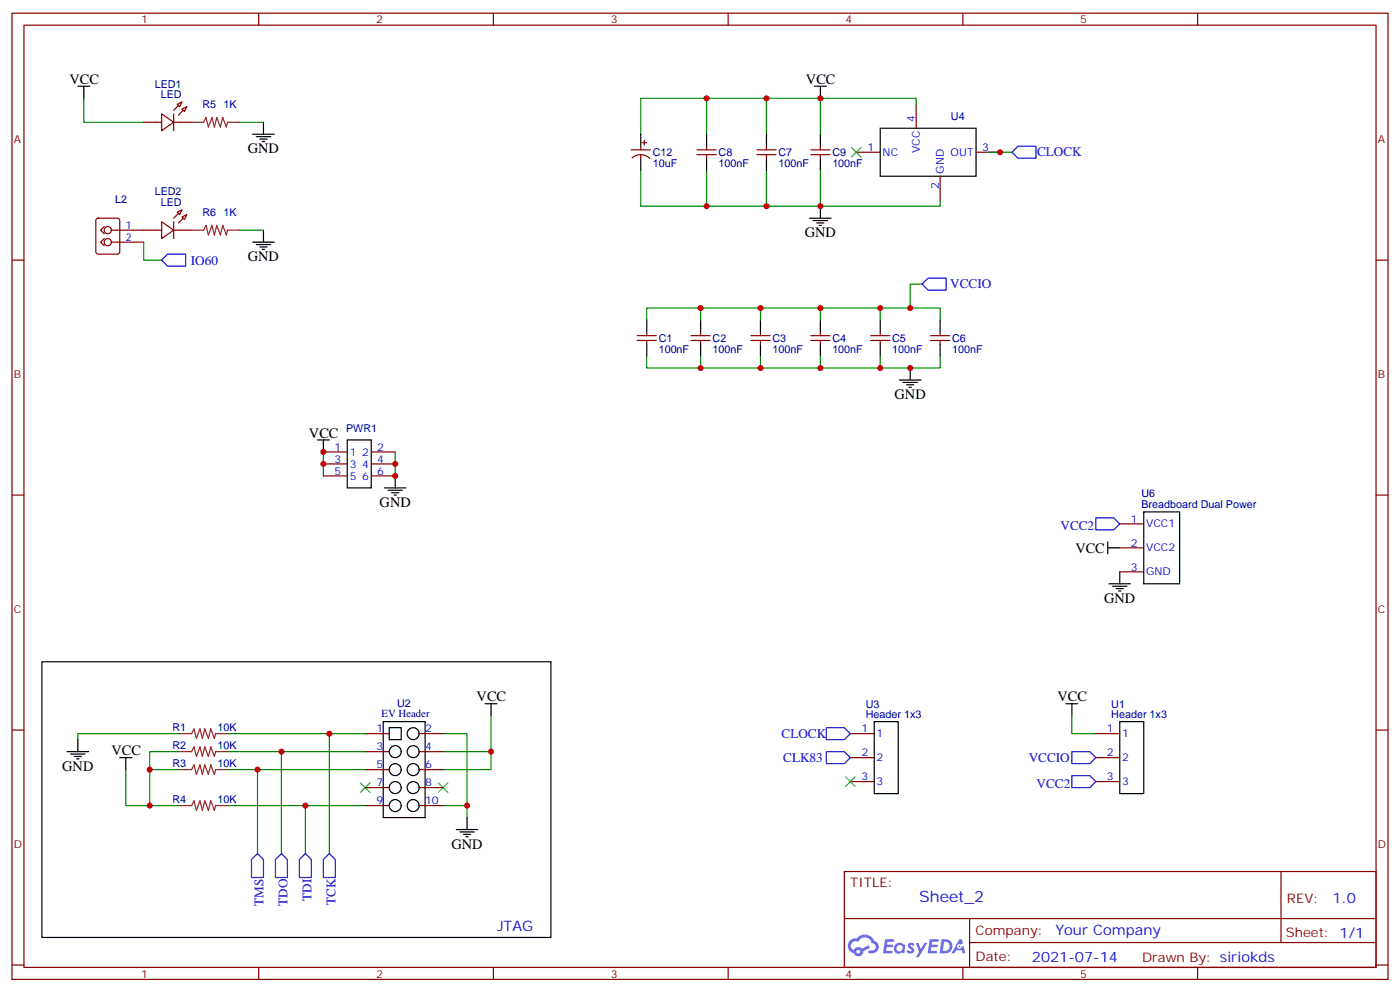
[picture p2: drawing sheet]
<svg xmlns="http://www.w3.org/2000/svg" width="412mm" height="292mm" viewBox="0 0 412 292" stroke-linecap="round" stroke-linejoin="round" font-family="sans-serif">
<g fill="none" stroke="#870000" stroke-width=".35">
<path d="M3.5 3.9h405.4v284.3h-405.4zM7.1 7.4h398.2v277.3h-398.2zM76.2 3.9v3.5M145.3 3.9v3.5M214.5 3.9v3.5M283.6 3.9v3.5M352.8 3.9v3.5M3.5 76.6h3.6M405.3 76.6h3.6M3.5 145.7h3.6M405.3 145.7h3.6M3.5 214.8h3.6"/>
<path d="M405.3 214.8h3.6M248.7 256.5h156.6v28.2h-156.6zM377.3 256.5v20.9M248.7 270.3h156.5M285.6 277.4h119.6M285.6 270.3v14.1M3.5 284h3.6M76.2 284.7v3.5M145.3 284.7v3.5M214.5 284.7v3.5M283.6 284.7v3.5M352.8 284.7v3.5"/>
<path d="M405.3 284h3.6"/>
</g>
<g fill="#5487ff">
<path d="M267.7 277.6a1.22 1.22 0 0 1 1.7 .3l-.4 .6a.47 .47 0 0 0-.3-.4 .47 .47 0 0 0-.5 .2l.1 .2a1.14 1.14 0 0 1 .8 1.8 1.14 1.14 0 0 1-1.9-.1l-.2-.1 .5-.6 .7 .4a.29 .29 0 0 0 .3-.2 .29 .29 0 0 0-.2-.3 1.04 1.04 0 0 1-.6-1.8z"/>
<path d="M260.7 276.4h2.4l.3 .2-.2 .5h-1.8l-.1 .9h1.5l.3 .4-.3 .3h-1.6l-.2 1.1 1.7 .1 .2 .3-.2 .3-2.6 .1z"/>
<path d="M273.8 276.4h2.4l.3 .2-.1 .5h-1.8l-.2 .9h1.6l.3 .4-.4 .3h-1.6l-.1 1.1 1.7 .1 .2 .3-.2 .3h-2.6z"/>
<path d="M282.6 276.4h.7l.3 1.3-.6 .3a.69 .69 0 0 0-1 .2 .69 .69 0 0 0 .4 1 .69 .69 0 0 0 .9-.6l.5-.3 .6 2.2h-.8l-.2-.8h-1.8l-.5 .8h-.8z"/>
<path d="M269.8 277.5h.8l.6 1.8 1.1-1.8h.9l-2.6 4.2h-.8l.9-1.6z"/>
<path d="M277.4 276.4l-.6 4.2h1.3a2.11 2.11 0 0 0 2.5-2.2 2.11 2.11 0 0 0-2.5-2zM278.1 277.1a1.39 1.39 0 0 1 1.7 1.5 1.39 1.39 0 0 1-1.8 1.2h-.3z"/>
<path d="M263.7 278a1.54 1.54 0 0 0-.1 2.2 1.54 1.54 0 0 0 2.2 .1l.6 .3 .3-2.3-.2-.3h-.4a1.49 1.49 0 0 0-2.4 0zM264 279a.94 .94 0 0 1 1.8 0 .94 .94 0 0 1-1.8 0z"/>
<path d="M250.4 276.8a2.18 2.18 0 0 0 1.1 3.7 1.44 1.44 0 0 0 1.6 .9 1.44 1.44 0 0 0 1.2-1.5l2-1-.5-.7-1.9 1a1.47 1.47 0 0 0-2.4 .4 1.39 1.39 0 0 1-.7-1.9 1.39 1.39 0 0 1 2-.5 2.12 2.12 0 0 1 2.2-1.3 2.12 2.12 0 0 1 1.9 1.7 1.14 1.14 0 0 1 1.1 1.4 1.14 1.14 0 0 1-1.7 .7 .43 .43 0 0 0-.5 .4 .43 .43 0 0 0 .4 .5 1.98 1.98 0 0 0 2.5-1.3 1.98 1.98 0 0 0-1.2-2.5 3.1 3.1 0 0 0-5.3-.7l-.9 .1zM252.3 280.1a.55 .55 0 0 1 1.1 0 .55 .55 0 0 1-1.1 0z"/>
<circle cx="282.6" cy="278.5" r=".26"/>
</g>
<path d="M56.4 36h3.6l.7-1.4 .7 2.8 1-2.8 .7 2.8 .8-2.8 1 2.8 .7-2.8 1.1 2.8 .3-1.4h3.6M56.4 67.7h3.6l.7-1.4 .7 2.8 1-2.8 .7 2.8 .8-2.8 1 2.8 .7-2.8 1.1 2.8 .3-1.4h3.6M52.9 215.9h3.5l.7-1.4 .8 2.8 1-2.8 .7 2.8 .7-2.8 1.1 2.8 .7-2.8 1 2.8 .4-1.4h3.5M52.9 237.1h3.5l.7-1.4 .8 2.8 1-2.8 .7 2.8 .7-2.8 1.1 2.8 .7-2.8 1 2.8 .4-1.4h3.5M52.9 226.5h3.5l.7-1.4 .8 2.8 1-2.8 .7 2.8 .7-2.8 1.1 2.8 .7-2.8 1 2.8 .4-1.4h3.5M52.9 221.2h3.5l.7-1.4 .8 2.8 1-2.8 .7 2.8 .7-2.8 1.1 2.8 .7-2.8 1 2.8 .4-1.4h3.5" fill="none" stroke="#8c2424" stroke-width=".35"/>
<g fill="none" stroke="#008700" stroke-width=".35">
<path d="M24.7 28.9v7.1h17.6M70.6 36h7M208.1 28.9v10.6M225.8 28.9v10.6M241.7 28.9v10.6M269.9 30.7v-1.8h-81.2v10.6M188.7 50.1v10.6h88.2v-1.8M208.1 50.1v10.6M225.8 50.1v10.6M241.7 50.1v10.6M291 44.8h7.1M42.3 71.3v5.3h5.3"/>
<path d="M70.6 67.7h7M206.4 90.7v3.5M224 90.7v3.5M241.7 90.7v3.5M259.3 90.7v3.5M268.1 90.7h-77.6v3.5M271.6 83.6h-3.5v7.1h8.8v3.5M190.5 104.8v3.5h15.9v-3.5M224 104.8v3.5M241.7 104.8v3.5M259.3 104.8v3.5M276.9 104.8v3.5h-70.5"/>
<path d="M95.2 133v7.1M116.4 133v7.1M52.9 215.9h-30v1.8M67 215.9h40.6M97 215.9v35.3M130.5 215.9h7.1v21.2M144.6 210.6v15.9h-14.1M315.7 210.6v5.3h7.1M37 226.5v10.6h15.9M44.1 226.5h8.8M52.9 221.2h-8.8v15.9M67 226.5h40.6"/>
<path d="M67 221.2h40.6M67 237.1h40.6M75.8 226.5v24.7M82.9 221.2v30M90 237.1v14.1M130.5 237.1h7.1v3.5M130.5 221.2h14.1"/>
</g>
<g fill="none" stroke="#000" stroke-width=".35">
<path d="M22.9 25.4h3.6M24.7 25.4v3.5M74.4 39.5h6.4M77.6 36v3.5M188.7 39.5v3.5M208.1 39.5v3.5M225.8 39.5v3.5M239.9 25.4h3.5M241.7 25.4v3.5M241.7 39.5v3.5M259.3 37.7h28.2v14.2h-28.2zM75.5 40.2h4.2"/>
<path d="M76.6 40.9h2.1M77.3 41.6h.7M188.7 46.6v3.5M208.1 46.6v3.5M225.8 46.6v3.5M241.7 46.6v3.5M74.4 71.3h6.4M75.5 72h4.2M76.6 72.7h2.1M77.3 73.4h.7M77.6 67.7v3.6M238.5 64.2h6.3"/>
<path d="M239.5 64.9h4.3M240.6 65.6h2.1M241.3 66.3h.7M241.7 60.7v3.5M190.5 94.2v3.5M206.4 94.2v3.5M224 94.2v3.5M241.7 94.2v3.5M259.3 94.2v3.5M276.9 94.2v3.5M190.5 101.2v3.6M206.4 101.2v3.6"/>
<path d="M224 101.2v3.6M241.7 101.2v3.6M259.3 101.2v3.6M264.9 111.8h6.4M266 112.5h4.2M267.1 113.2h2.1M267.8 113.9h.7M268.1 108.3v3.5M276.9 101.2v3.6M93.5 129.5h3.5M95.2 129.5v3.5M102.3 129.5h7.1v14.1h-7.1z"/>
<path d="M113.2 143.6h6.4M114.3 144.3h4.2M115.4 145h2.1M116.1 145.7h.7M116.4 140.1v3.5M326.3 159.5v3.5M336.9 150.6h10.6v21.2h-10.6zM326.3 161.2h3.5M326.7 171.8h6.3M327.7 172.5h4.3M328.8 173.2h2.1M329.5 173.9h.7"/>
<path d="M329.8 168.3v3.5M12.3 194.7h150v81.2h-150zM22.9 217.7v3.5M112.9 212.4h12.3v28.2h-12.3zM114.7 214.1h3.5v3.6h-3.5zM142.9 207.1h3.5M144.6 207.1v3.5M257.5 212.4h7.1v21.1h-7.1zM314 207.1h3.5M315.7 207.1v3.5M329.8 212.4h7.1v21.1h-7.1zM19.8 221.2h6.3"/>
<path d="M20.8 221.9h4.2M21.9 222.6h2.1M22.6 223.3h.7M35.3 223h3.5M37 223v3.5M134.4 244.1h6.4M135.5 244.8h4.2M136.5 245.5h2.1M137.2 246.2h.7M137.6 240.6v3.5"/>
<circle cx="121.7" cy="215.9" r="1.76"/>
<circle cx="116.4" cy="237.1" r="1.76"/>
<circle cx="116.4" cy="221.2" r="1.76"/>
<circle cx="116.4" cy="231.8" r="1.76"/>
<circle cx="116.4" cy="226.5" r="1.76"/>
<circle cx="121.7" cy="237.1" r="1.76"/>
<circle cx="121.7" cy="231.8" r="1.76"/>
<circle cx="121.7" cy="221.2" r="1.76"/>
<circle cx="121.7" cy="226.5" r="1.76"/>
</g>
<g fill="none" stroke="#870000" stroke-width=".35">
<path d="M42.3 36h5.3M47.6 33.5l3.6 2.5-3.6 2.5zM51.2 36h5.2M51.2 33.5v5M52.2 30.7l1.4-.7-.7 1.4zM53.6 32.1l1.4-.7-.7 1.4zM269.9 30.7v7M185.9 44.1h5.7M186.2 46.5a3.8 3.8 0 0 1 5.2 .1M188.7 43v1.1M188.7 45.5v1.1M189.1 42h1.4"/>
<path d="M189.8 41.3v1.4M205.3 45.5h5.7M205.3 44.1h5.7M208.1 43v1.1M208.1 45.5v1.1M223 45.5h5.6M223 44.1h5.6M225.8 43v1.1M225.8 45.5v1.1M238.8 45.5h5.7M238.8 44.1h5.7M241.7 43v1.1"/>
<path d="M241.7 45.5v1.1M252.2 44.8h7.1M276.9 51.9v7M287.5 44.8h7.1M28.5 64.4l.4-.2h5.7l.6 .4 .1 9.5-.5 .6-5.9 .1-.6-.5-.1-9.4zM30.7 66.7l-1.1 1 1.1 1.1M30.7 70.2l-1.1 1.1 1.1 1M32.8 67.7h14.8M32.8 71.3h9.5M47.6 65.3l3.6 2.4-3.6 2.5zM51.2 65.3v4.9M51.2 67.7h5.2"/>
<path d="M52.2 62.4l1.4-.7-.7 1.4zM53.6 63.9l1.4-.8-.7 1.5zM187.7 98.8h5.6M190.5 97.7v1.1M203.6 98.8h5.6M206.4 97.7v1.1M221.2 98.8h5.6M224 97.7v1.1M238.8 98.8h5.7M241.7 97.7v1.1M256.5 98.8h5.6M259.3 97.7v1.1"/>
<path d="M274.1 98.8h5.7M276.9 97.7v1.1M187.7 100.2h5.6M190.5 100.2v1M203.6 100.2h5.6M206.4 100.2v1M221.2 100.2h5.6M224 100.2v1M238.8 100.2h5.7M241.7 100.2v1M256.5 100.2h5.6M259.3 100.2v1"/>
<path d="M274.1 100.2h5.7M276.9 100.2v1M95.2 133h7.1M95.2 136.5h7.1M109.4 133h7M109.4 136.5h7M95.2 140.1h7.1M109.4 140.1h7M329.8 154.2h7.1M329.8 161.2h7.1M329.8 168.3h7.1M107.6 215.9h7.1"/>
<path d="M123.5 215.9h7M250.5 215.9h7M322.8 215.9h7M107.6 221.2h7.1M107.6 226.5h7.1M107.6 231.8h7.1M107.6 237.1h7.1M123.5 221.2h7M123.5 226.5h7M123.5 231.8h7M123.5 237.1h7M250.5 223h7"/>
<path d="M250.5 230h7M322.8 223h7M322.8 230h7"/>
<circle cx="31.7" cy="67.7" r="1.06"/>
<circle cx="31.7" cy="71.3" r="1.06"/>
</g>
<g fill="#870000" stroke="#870000" stroke-width=".35">
<path d="M52.6 33.9l1.4-1.4z"/>
<path d="M52.6 31l-1.4 1.5z"/>
<path d="M54 64.2l-1.4 1.4z"/>
<path d="M51.2 64.2l1.4-1.4z"/>
</g>
<path d="M250.8 43.4l2.8 2.8M253.6 43.4l-2.8 2.8M106.2 230.4l2.8 2.8M109 230.4l-2.8 2.8M129.1 230.4l2.8 2.8M131.9 230.4l-2.8 2.8M249.1 228.6l2.8 2.8M251.9 228.6l-2.8 2.8" fill="none" stroke="#3c3" stroke-width=".35"/>
<path d="M298.1 44.8l1.8-1.8h5.3v3.6h-5.3zM47.6 76.6l1.8-1.8h5.3v3.5h-5.3zM271.6 83.6l1.8-1.8h5.3v3.6h-5.3zM322.8 152.4h5.3l1.7 1.8-1.7 1.7h-5.3zM243.4 214.1h5.3l1.8 1.8-1.8 1.8h-5.3zM243.4 221.2h5.3l1.8 1.8-1.8 1.7h-5.3zM315.7 221.2h5.3l1.8 1.8-1.8 1.7h-5.3zM315.7 228.2h5.3l1.8 1.8-1.8 1.8h-5.3zM75.8 251.2l1.8 1.7v5.3h-3.5v-5.3zM82.9 251.2l1.8 1.7v5.3h-3.6v-5.3zM90 251.2l1.7 1.7v5.3h-3.5v-5.3zM97 251.2l1.8 1.7v5.3h-3.6v-5.3z" fill="none" stroke="#00f" stroke-width=".35"/>
<g fill="#c00">
<circle cx="294.6" cy="44.8" r=".88"/>
<circle cx="225.8" cy="60.7" r=".88"/>
<circle cx="208.1" cy="60.7" r=".88"/>
<circle cx="241.7" cy="60.7" r=".88"/>
<circle cx="225.8" cy="28.9" r=".88"/>
<circle cx="208.1" cy="28.9" r=".88"/>
<circle cx="241.7" cy="28.9" r=".88"/>
<circle cx="116.4" cy="136.5" r=".88"/>
<circle cx="116.4" cy="140.1" r=".88"/>
<circle cx="95.3" cy="136.5" r=".88"/>
<circle cx="95.3" cy="133" r=".88"/>
<circle cx="44.1" cy="226.5" r=".88"/>
<circle cx="44.1" cy="237.1" r=".88"/>
<circle cx="97" cy="215.9" r=".88"/>
<circle cx="90" cy="237.1" r=".88"/>
<circle cx="82.9" cy="221.2" r=".88"/>
<circle cx="75.8" cy="226.5" r=".88"/>
<circle cx="137.6" cy="237.1" r=".88"/>
<circle cx="144.6" cy="221.2" r=".88"/>
<circle cx="268.1" cy="90.7" r=".88"/>
<circle cx="206.4" cy="90.7" r=".88"/>
<circle cx="224" cy="90.7" r=".88"/>
<circle cx="241.7" cy="90.7" r=".88"/>
<circle cx="259.3" cy="90.7" r=".88"/>
<circle cx="206.4" cy="108.3" r=".88"/>
<circle cx="224" cy="108.3" r=".88"/>
<circle cx="241.7" cy="108.3" r=".88"/>
<circle cx="259.3" cy="108.3" r=".88"/>
<circle cx="268.1" cy="108.3" r=".88"/>
</g>
<text font-size="4.6" fill="#00f" x="270.8" y="265.5">Sheet_2</text>
<g font-size="4.2">
<text x="20.5" y="24.7">VCC</text>
<text x="237.4" y="24.7">VCC</text>
<text x="73" y="45.2">GND</text>
<text x="237.1" y="69.8">GND</text>
<text x="73" y="76.9">GND</text>
<text x="263.5" y="117.5">GND</text>
<text x="91" y="128.8">VCC</text>
<text x="111.8" y="149.2">GND</text>
<text x="316.8" y="162.6">VCC</text>
<text x="325.3" y="177.4">GND</text>
<text x="140.4" y="206.4">VCC</text>
<text x="311.5" y="206.4">VCC</text>
<text x="18.3" y="226.8">GND</text>
<text x="32.8" y="222.2">VCC</text>
<text x="133" y="249.8">GND</text>
</g>
<g font-size="4.2" fill="#00f">
<text x="392.5" y="265.7">1.0</text>
<text x="146.4" y="274.1">JTAG</text>
<text x="310.9" y="275.3">Your Company</text>
<text x="304" y="283.1">2021-07-14</text>
</g>
<g font-size="3.9" fill="#00f">
<text x="305.5" y="46">CLOCK</text>
<text x="56.2" y="77.9">IO60</text>
<text x="279.9" y="84.8">VCCIO</text>
<text x="312.4" y="155.9">VCC2</text>
<text x="230.2" y="217.2">CLOCK</text>
<text x="230.7" y="224.2">CLK83</text>
<text x="303" y="224.2">VCCIO</text>
<text x="305.4" y="231.8">VCC2</text>
<text x="77.6" y="266.5" transform="rotate(-90 77.6 266.5)">TMS</text>
<text x="84.7" y="266.5" transform="rotate(-90 84.7 266.5)">TDO</text>
<text x="91.7" y="265" transform="rotate(-90 91.7 265)">TDI</text>
<text x="98.8" y="266.3" transform="rotate(-90 98.8 266.3)">TCK</text>
</g>
<g font-size="3.9" fill="#800">
<text x="250.5" y="261.1">TITLE:</text>
<text x="379.1" y="265.7">REV:</text>
<text x="287.4" y="275.3">Company:</text>
<text x="378.7" y="275.9">Sheet: 1/1</text>
<text x="287.4" y="282.9">Date:</text>
<text x="336.4" y="283">Drawn By: siriokds</text>
</g>
<g font-size="3.2" fill="#800">
<text x="41.6" y="6.9">1</text>
<text x="110.8" y="6.9">2</text>
<text x="179.9" y="6.9">3</text>
<text x="249.1" y="6.9">4</text>
<text x="318.2" y="6.9">5</text>
<text x="4.1" y="42">A</text>
<text x="405.9" y="42">A</text>
<text x="4.1" y="111.1">B</text>
<text x="405.9" y="111.1">B</text>
<text x="4.1" y="180.3">C</text>
<text x="405.9" y="180.3">C</text>
<text x="4.1" y="249.4">D</text>
<text x="405.9" y="249.4">D</text>
<text x="41.6" y="287.7">1</text>
<text x="110.8" y="287.7">2</text>
<text x="179.9" y="287.7">3</text>
<text x="249.1" y="287.7">4</text>
<text x="318.2" y="287.7">5</text>
</g>
<g font-size="3.2" fill="#000080">
<text x="45.6" y="25.8">LED1</text>
<text x="47.3" y="28.9">LED</text>
<text x="59.6" y="31.8">R5</text>
<text x="65.8" y="31.8">1K</text>
<text x="280.1" y="35.4">U4</text>
<text x="192.3" y="45.9">C12</text>
<text x="211.7" y="45.9">C8</text>
<text x="229.3" y="45.9">C7</text>
<text x="245.2" y="45.9">C9</text>
<text x="192.3" y="49">10uF</text>
<text x="211.7" y="49.1">100nF</text>
<text x="229.3" y="49.1">100nF</text>
<text x="245.2" y="49.1">100nF</text>
<text x="33.9" y="59.8">L2</text>
<text x="45.6" y="57.5">LED2</text>
<text x="47.3" y="60.7">LED</text>
<text x="59.6" y="63.6">R6</text>
<text x="65.8" y="63.6">1K</text>
<text x="194" y="100.6">C1</text>
<text x="209.9" y="100.6">C2</text>
<text x="227.5" y="100.6">C3</text>
<text x="245.2" y="100.6">C4</text>
<text x="262.8" y="100.6">C5</text>
<text x="280.5" y="100.6">C6</text>
<text x="194" y="103.8">100nF</text>
<text x="209.9" y="103.8">100nF</text>
<text x="227.5" y="103.8">100nF</text>
<text x="245.2" y="103.8">100nF</text>
<text x="262.8" y="103.8">100nF</text>
<text x="280.5" y="103.8">100nF</text>
<text x="101.9" y="127.1">PWR1</text>
<text x="336.2" y="149.6">Breadboard Dual Power</text>
<text x="336.2" y="146.4">U6</text>
<text x="117" y="208.1">U2</text>
<text x="255" y="208.2">U3</text>
<text x="327.4" y="208.2">U1</text>
<text x="50.8" y="215.3">R1</text>
<text x="64.1" y="215.3">10K</text>
<text x="112.4" y="211.1">EV Header</text>
<text x="255" y="211.2">Header 1x3</text>
<text x="327.4" y="211.2">Header 1x3</text>
<text x="50.8" y="220.5">R2</text>
<text x="64.1" y="220.5">10K</text>
<text x="50.8" y="225.8">R3</text>
<text x="64.1" y="225.8">10K</text>
<text x="50.8" y="236.4">R4</text>
<text x="64.1" y="236.4">10K</text>
</g>
<g font-size="3.2" fill="#00f">
<text x="269.5" y="36" transform="rotate(-90 269.5 36)">4</text>
<text x="255.5" y="44.4">1</text>
<text x="260" y="45.9">NC</text>
<text x="270.9" y="45.1" transform="rotate(-90 270.9 45.1)">VCC</text>
<text x="280" y="45.9">OUT</text>
<text x="289.3" y="44.4">3</text>
<text x="278" y="51.2" transform="rotate(-90 278 51.2)">GND</text>
<text x="276.6" y="55.6" transform="rotate(-90 276.6 55.6)">2</text>
<text x="37" y="67.4">1</text>
<text x="37" y="70.9">2</text>
<text x="98.5" y="132.6">1</text>
<text x="98.5" y="136.2">3</text>
<text x="103" y="134.1">1</text>
<text x="103" y="137.6">3</text>
<text x="106.6" y="134.1">2</text>
<text x="106.6" y="137.6">4</text>
<text x="111.1" y="132.6">2</text>
<text x="111.1" y="136.2">4</text>
<text x="98.5" y="139.7">5</text>
<text x="103" y="141.1">5</text>
<text x="106.6" y="141.1">6</text>
<text x="111.1" y="139.7">6</text>
<text x="333.1" y="153.8">1</text>
<text x="337.6" y="155.2">VCC1</text>
<text x="333.1" y="160.9">2</text>
<text x="333.1" y="167.9">3</text>
<text x="337.6" y="162.3">VCC2</text>
<text x="337.6" y="169.3">GND</text>
<text x="110.9" y="215.5">1</text>
<text x="125.2" y="215.5">2</text>
<text x="253.7" y="215.5">1</text>
<text x="326.1" y="215.5">1</text>
<text x="110.9" y="220.8">3</text>
<text x="125.2" y="220.8">4</text>
<text x="258.2" y="217">1</text>
<text x="330.6" y="217">1</text>
<text x="110.9" y="226.1">5</text>
<text x="125.2" y="226.1">6</text>
<text x="253.7" y="222.6">2</text>
<text x="258.2" y="224">2</text>
<text x="326.1" y="222.6">2</text>
<text x="330.6" y="224">2</text>
<text x="110.9" y="231.4">7</text>
<text x="125.2" y="231.4">8</text>
<text x="253.7" y="229.7">3</text>
<text x="258.2" y="231.1">3</text>
<text x="326.1" y="229.7">3</text>
<text x="330.6" y="231.1">3</text>
<text x="110.9" y="236.7">9</text>
<text x="125.2" y="236.7">10</text>
</g>
</svg>
